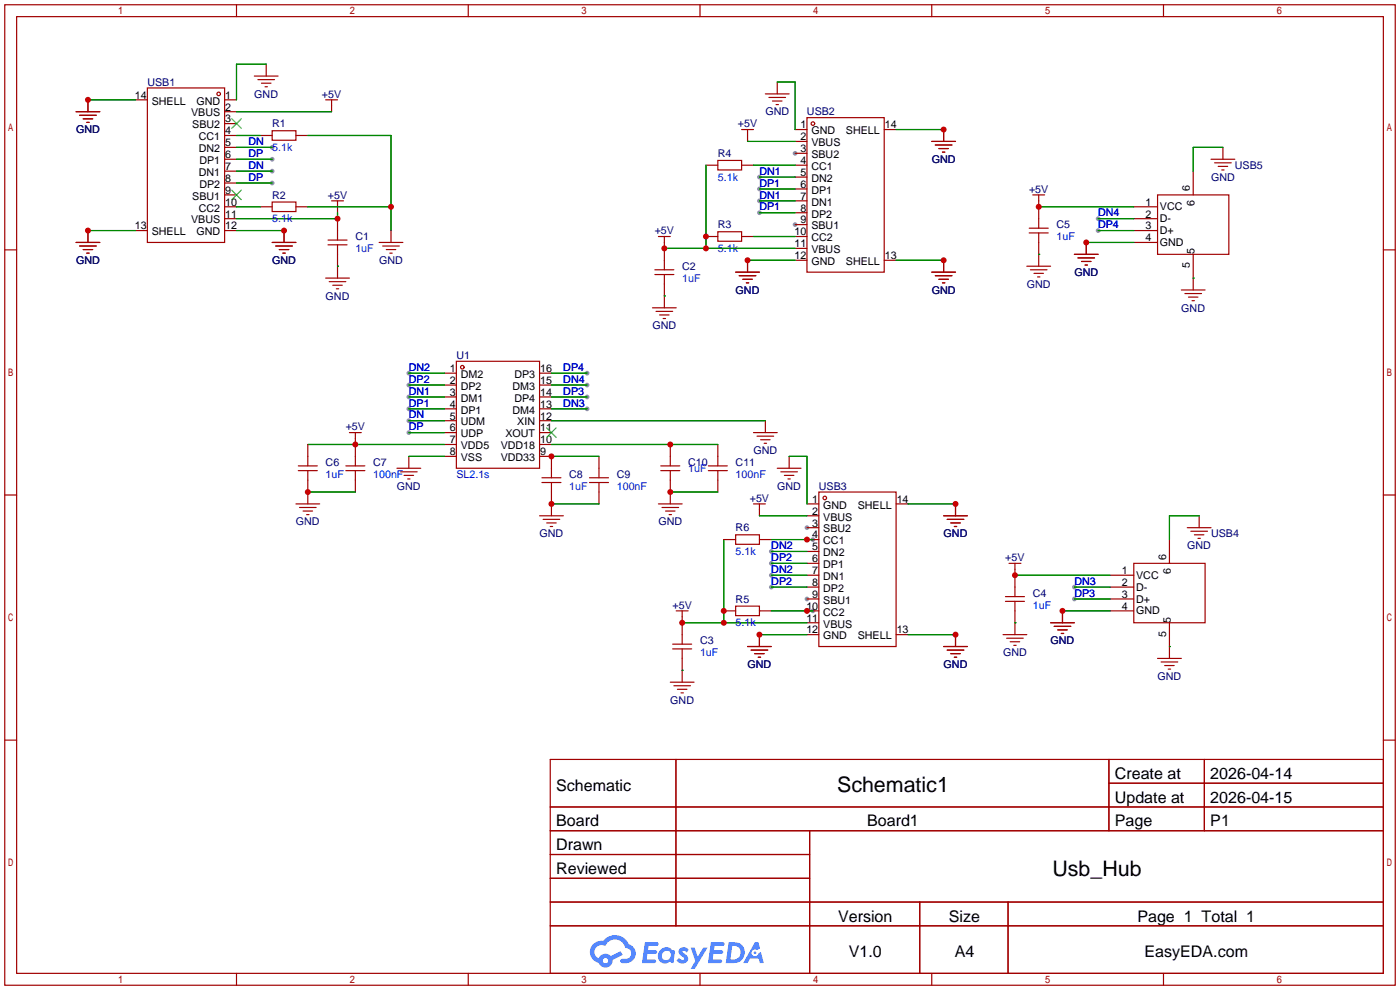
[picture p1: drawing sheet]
<svg xmlns="http://www.w3.org/2000/svg" width="299mm" height="212mm" viewBox="0 0 299 212" stroke-linecap="round" stroke-linejoin="round" font-family="sans-serif">
<g fill="#999">
<circle cx="169.9" cy="32.8" r=".51"/>
<circle cx="169.9" cy="48" r=".51"/>
<circle cx="172.5" cy="112.8" r=".51"/>
<circle cx="172.5" cy="128" r=".51"/>
<circle cx="58.2" cy="31.5" r=".51"/>
<circle cx="58.2" cy="36.6" r=".51"/>
<circle cx="58.2" cy="34" r=".51"/>
<circle cx="58.2" cy="39.1" r=".51"/>
<circle cx="87.4" cy="92.5" r=".51"/>
<circle cx="87.4" cy="89.9" r=".51"/>
<circle cx="87.4" cy="84.8" r=".51"/>
<circle cx="87.4" cy="87.4" r=".51"/>
<circle cx="87.4" cy="79.8" r=".51"/>
<circle cx="87.4" cy="82.3" r=".51"/>
<circle cx="162.3" cy="37.8" r=".51"/>
<circle cx="162.3" cy="40.4" r=".51"/>
<circle cx="164.8" cy="117.9" r=".51"/>
<circle cx="164.8" cy="120.4" r=".51"/>
<circle cx="229.6" cy="128" r=".51"/>
<circle cx="229.6" cy="125.5" r=".51"/>
<circle cx="234.7" cy="49.3" r=".51"/>
<circle cx="234.7" cy="46.7" r=".51"/>
<circle cx="173.7" cy="115.3" r=".51"/>
<circle cx="173.7" cy="130.6" r=".51"/>
<circle cx="125.5" cy="84.8" r=".51"/>
<circle cx="125.5" cy="87.4" r=".51"/>
<circle cx="125.5" cy="79.8" r=".51"/>
<circle cx="125.5" cy="82.3" r=".51"/>
<circle cx="162.3" cy="42.9" r=".51"/>
<circle cx="162.3" cy="45.5" r=".51"/>
<circle cx="164.8" cy="122.9" r=".51"/>
<circle cx="164.8" cy="125.5" r=".51"/>
</g>
<g fill="none" stroke="#a10000" stroke-width=".25">
<path d="M1 1h297.2v209.6h-297.2zM3.6 3.6h292.1v204.4h-292.1zM50.5 1v2.6M100.1 1v2.6M149.6 1v2.6M199.1 1v2.6M248.7 1v2.6M1 53.4h2.6M295.7 53.4h2.5M1 105.8h2.6M295.7 105.8h2.5M1 158.2h2.6"/>
<path d="M295.7 158.2h2.5M117.6 162.3h178.1v45.7h-178.1zM117.6 172.5h178.1M117.6 177.5h178.1M144.5 162.3v35.6M173 177.5v30.5M237 162.3v15.2M237 167.4h58.7M257.4 162.3v15.2M117.6 182.6h55.4M117.6 192.8h178.1M117.6 187.7h55.4"/>
<path d="M117.6 197.9h178.1M196.6 192.8v15.2M215.4 192.8v15.2M50.5 208v2.6M100.1 208v2.6M149.6 208v2.6M199.1 208v2.6M248.7 208v2.6"/>
</g>
<g fill="#5487ff">
<path d="M145.3 202.7a1.3 1.3 0 0 1 1.9 .3l-.4 .6a.54 .54 0 0 0-.9-.2l.1 .2a1.34 1.34 0 0 1 .9 1.8 1.47 1.47 0 0 1-2.3-.1l.5-.6 .8 .5a.31 .31 0 0 0 .4-.3 .31 .31 0 0 0-.3-.4 1.12 1.12 0 0 1-.7-1.8z"/>
<path d="M147.6 202.5h.9l.6 2 1.2-2h.9l-2.7 4.6h-.9l1-1.7z"/>
<path d="M137.8 201.4h1.7a1.31 1.31 0 0 1 1.2 .2 .4 .4 0 0 1-.3 .5l-1.8 .1-.1 .9h1.6a.4 .4 0 0 1 .4 .4 .4 .4 0 0 1-.5 .4h-1.6l-.2 1.2h1.4a.46 .46 0 0 1 .5 0 .46 .46 0 0 1 .1 .5l-.4 .2h-2.6z"/>
<path d="M151.9 201.4h1.7a1.32 1.32 0 0 1 1.2 .2 .39 .39 0 0 1-.3 .5l-1.8 .1-.1 .9h1.6a.4 .4 0 0 1 .4 .4 .4 .4 0 0 1-.4 .4h-1.7l-.2 1.2h1.4a.46 .46 0 0 1 .5 0 .46 .46 0 0 1 .1 .5l-.4 .2h-2.6z"/>
<path d="M161.3 201.4h.8l.3 1.3-.6 .4a.75 .75 0 0 0-1.1 .3 .75 .75 0 0 0 .5 1 .75 .75 0 0 0 .9-.7l.5-.2 .6 2.3h-.8l-.3-.9h-1.8l-.5 .9h-1z"/>
<path d="M155.7 201.4l-.6 4.4h1.5a2.27 2.27 0 0 0 2.6-2.2 2.27 2.27 0 0 0-2.7-2.2zM156.5 202.1a1.5 1.5 0 0 1 1.8 1.6 1.5 1.5 0 0 1-1.9 1.4h-.3z"/>
<path d="M141.2 203a1.6 1.6 0 0 0-.3 2.3 1.6 1.6 0 0 0 2.3 .2l.7 .3 .3-2.4-.1-.3-.5-.1a1.58 1.58 0 0 0-2.4 0zM141.8 203.5a.98 .98 0 0 1 1.6 .4 .98 .98 0 0 1-1.1 1.3 .94 .94 0 0 1-.9-.7 .94 .94 0 0 1 .4-1z"/>
<path d="M126.8 201.8a2.37 2.37 0 0 0 1.1 4 1.54 1.54 0 0 0 1.8 1 1.54 1.54 0 0 0 1.2-1.6l2.2-1.1-.5-.8-2 1a1.57 1.57 0 0 0-2.7 .5 1.5 1.5 0 0 1-.7-2.1 1.5 1.5 0 0 1 2.2-.5 2.23 2.23 0 0 1 2.3-1.4 2.23 2.23 0 0 1 2 1.8 1.16 1.16 0 0 1 1.2 1.1 1.16 1.16 0 0 1-1.1 1.2h-.7a.47 .47 0 0 0-.5 .4 .47 .47 0 0 0 .4 .5 2.17 2.17 0 0 0 2.5-.9 2.17 2.17 0 0 0-.3-2.7l-.8-.4a3.2 3.2 0 0 0-5.5-.7l-1.1 .1zM128.8 205.3a.6 .6 0 0 1 1.2 0 .6 .6 0 0 1-1.2 0z"/>
<circle cx="161.4" cy="203.6" r=".28"/>
</g>
<g fill="none" stroke="#a10000" stroke-width=".25">
<path d="M31.5 18.8h16.5v33h-16.5zM54.4 16.3h5M55.1 17h3.6M55.9 17.8h2M56.6 18.5h.5M56.9 13.7v2.6M166.1 17.5v2.6M16.3 23.9h5M17 24.6h3.6M17.8 25.4h2M18.5 26.2h.5M18.8 21.3v2.6"/>
<path d="M29 21.3h2.5M48 21.3h2.5M48 23.9h2.5M48 26.4h2.5M48 29h2.5M48 31.5h2.5M48 34h2.5M48 36.6h2.5M48 39.1h2.5M55.6 29h2.6M58.2 27.9h5v2.1h-5zM63.2 29h2.6"/>
<path d="M69.6 21.3h2.5M70.9 21.3v2.6M150.9 35.3h2.5M153.4 34.3h5.1v2h-5.1zM158.5 27.7h2.5M158.5 35.3h2.5M159.8 27.7v2.5M163.6 20.1h5.1M164.3 20.8h3.6M165.1 21.6h2M165.9 22.4h.5M169.9 27.7h2.6"/>
<path d="M169.9 30.2h2.6M169.9 32.8h2.6M169.9 35.3h2.6M169.9 37.8h2.6M172.5 25.1h16.5v33.1h-16.5zM189 27.7h2.5M199.1 30.2h5.1M199.9 31h3.6M200.7 31.8h2M201.4 32.5h.5M201.7 27.7v2.5M255 36.6v5.1"/>
<path d="M258.8 34h5.1M259.6 34.8h3.5M260.3 35.6h2.1M261.1 36.3h.5M261.4 31.5v2.5M16.3 51.8h5M17 52.6h3.6M17.8 53.3h2M18.5 54.1h.5M18.8 49.3v2.5M29 49.3h2.5M48 41.7h2.5"/>
<path d="M48 44.2h2.5M48 46.7h2.5M48 49.3h2.5M55.6 44.2h2.6M58.2 43.2h5v2h-5zM58.2 51.8h5M58.9 52.6h3.6M59.7 53.3h2M60.5 54.1h.5M60.7 49.3v2.5M63.2 44.2h2.6M69.6 59.4h5.1"/>
<path d="M70.1 51.3h4.1M70.1 52.3h4.1M70.9 42.9h2.5M72.1 42.9v2.6M72.1 46.7v4.6M72.1 52.3v7.1M81 51.8h5.1M81.8 52.6h3.5M82.5 53.3h2.1M83.3 54.1h.5M83.6 49.3v2.5M140 57.7h4"/>
<path d="M140 58.7h4M140.7 50.5h2.6M142 50.5v7.2M142 58.7v7.1M150.9 50.5h2.5M153.4 49.5h5.1v2.1h-5.1zM157.2 58.2h5.1M158 58.9h3.5M158.5 50.5h2.5M158.7 59.7h2.1M159.8 55.6v2.6M169.9 40.4h2.6"/>
<path d="M169.9 42.9h2.6M169.9 45.5h2.6M169.9 48h2.6M169.9 50.5h2.6M169.9 53.1h2.6M169.9 55.6h2.6M189 55.6h2.5M199.1 58.2h5.1M199.9 58.9h3.6M200.7 59.7h2M201.7 55.6v2.6M219.5 56.9h5"/>
<path d="M220 48.8h4M220 49.8h4M220.2 57.7h3.6M220.7 41.7h2.6M221 58.4h2M221.7 59.2h.5M222 41.7v7.1M222 49.8v7.1M229.6 54.4h5.1M230.4 55.1h3.5M231.1 55.9h2.1M231.9 56.6h.5"/>
<path d="M232.2 51.8v2.6M242.3 44.2h5.1M242.3 46.7h5.1M242.3 49.3h5.1M242.3 51.8h5.1M247.4 41.7h15.2v12.7h-15.2zM255 54.4v7.6M70.4 60.2h3.5M71.1 61h2.1M71.9 61.7h.5M95 79.8h2.5M97.5 77.2h17.8v22.9h-17.8z"/>
<path d="M115.3 79.8h2.6M139.4 65.8h5.1M140.2 66.5h3.6M141 67.3h2M141.7 68.1h.5M159.5 60.5h.5M201.4 60.5h.5M252.5 62h5.1M253.2 62.7h3.6M254 63.5h2M254.8 64.3h.5M63.8 99.6h4"/>
<path d="M65.8 95v4.6M73.9 99.6h4.1M74.7 92.5h2.5M75.9 92.5v7.1M87.4 97.5v2.6M95 82.3h2.5M95 84.8h2.5M95 87.4h2.5M95 89.9h2.5M95 92.5h2.5M95 95h2.5M95 97.5h2.5"/>
<path d="M115.3 82.3h2.6M115.3 84.8h2.6M115.3 87.4h2.6M115.3 89.9h2.6M115.3 92.5h2.6M115.3 95h2.6M115.3 97.5h2.6v4.6M128 97.5v4.6M141.2 99.6h4.1M143.3 95v4.6M151.4 99.6h4M153.4 95v4.6"/>
<path d="M161 92.5h5.1M161.8 93.2h3.6M162.6 94h2M163.3 94.7h.5M163.6 89.9v2.6M168.7 97.5v2.6M63.2 107.7h5.1M63.8 100.6h4M64 108.5h3.6M64.8 109.2h2M65.5 110h.5M65.8 100.6v7.1"/>
<path d="M73.9 100.6h4.1M75.9 100.6v4.6M84.8 100.1h5.1M85.6 100.8h3.6M86.4 101.6h2M87.1 102.4h.5M115.3 110.2h5.1M115.8 102.1h4.1M115.8 103.1h4.1M116.1 111h3.5M116.8 111.8h2.1M117.6 112.5h.5"/>
<path d="M117.9 103.1v7.1M126 102.1h4M126 103.1h4M128 103.1v4.6M140.7 107.7h5.1M141.2 100.6h4.1M141.5 108.5h3.5M142.2 109.2h2.1M143 110h.5M143.3 100.6v7.1M151.4 100.6h4M153.4 100.6v4.6"/>
<path d="M154.7 115.3h2.5M157.2 114.3h5.1v2h-5.1zM161 107.7h2.6M162.3 115.3h2.5M162.3 107.7v2.5M166.1 100.1h5.1M166.9 100.8h3.5M167.6 101.6h2.1M168.4 102.4h.5M172.5 107.7h2.5M172.5 110.2h2.5M172.5 112.8h2.5"/>
<path d="M172.5 115.3h2.5M172.5 117.9h2.5M175 105.2h16.5v33h-16.5zM191.5 107.7h2.6M201.7 110.2h5.1M202.4 111h3.6M203.2 111.8h2M204 112.5h.5M204.2 107.7v2.5M249.9 115.3v5.1M253.7 112.8h5.1M254.5 113.5h3.6"/>
<path d="M255.3 114.3h2M256 115.1h.5M256.3 110.2v2.6M143.8 137.7h4M143.8 138.7h4M144.5 130.6h2.6M145.8 130.6v7.1M145.8 138.7v7.1M154.7 130.6h2.5M157.2 129.5h5.1v2.1h-5.1zM159.8 138.2h5M160.5 138.9h3.6"/>
<path d="M161.3 139.7h2M162.3 130.6h2.5M162.3 135.6v2.6M172.5 120.4h2.5M172.5 122.9h2.5M172.5 125.5h2.5M172.5 128h2.5M172.5 130.6h2.5M172.5 133.1h2.5M172.5 135.6h2.5M191.5 135.6h2.6M201.7 138.2h5.1"/>
<path d="M202.4 138.9h3.6M203.2 139.7h2M204.2 135.6v2.6M214.4 135.6h5.1M214.9 127.5h4M214.9 128.5h4M215.1 136.4h3.6M215.6 120.4h2.6M215.9 137.2h2M216.7 137.9h.5M216.9 120.4v7.1M216.9 128.5v7.1"/>
<path d="M224.5 133.1h5.1M225.3 133.9h3.6M226.1 134.6h2M226.8 135.4h.5M227.1 130.6v2.5M237.2 122.9h5.1M237.2 125.5h5.1M237.2 128h5.1M237.2 130.6h5.1M242.3 120.4h15.3v12.7h-15.3zM249.9 133.1v7.6M143.3 145.8h5"/>
<path d="M144 146.6h3.6M144.8 147.3h2M145.5 148.1h.5M162.1 140.5h.5M204 140.5h.5M247.4 140.7h5.1M248.2 141.5h3.5M248.9 142.2h2.1M249.7 143h.5"/>
<circle cx="46.7" cy="20.1" r=".38"/>
<circle cx="173.7" cy="26.4" r=".38"/>
<circle cx="98.8" cy="78.5" r=".38"/>
<circle cx="176.3" cy="106.4" r=".38"/>
</g>
<path d="M49.5 25.4l2.1 2M51.6 25.4l-2.1 2M49.5 40.6l2.1 2.1M51.6 40.6l-2.1 2.1M116.8 91.4l2.1 2.1M118.9 91.4l-2.1 2.1" fill="none" stroke="#3c3" stroke-width=".25"/>
<g fill="none" stroke="#008700" stroke-width=".25">
<path d="M56.9 13.7h-6.4v7.6M166.1 17.5h3.8v10.2M18.8 21.3h10.2M50.5 23.9h20.4M50.5 29h5.1M50.5 31.5h7.7M50.5 36.6h7.7M50.5 34h7.7M50.5 39.1h7.7M65.8 29h17.8v20.3M150.9 35.3v17.8M159.8 30.2h10.1"/>
<path d="M161 35.3h8.9M162.3 37.8h7.6M191.5 27.7h10.2M261.4 31.5h-6.4v5.1M18.8 49.3h10.2M50.5 49.3h10.2M50.5 44.2h5.1M65.8 44.2h17.8M72.1 56.9h.1M72.1 45.5v1.2h-21.6M142 53.1h27.9M159.8 55.6h10.1"/>
<path d="M161 50.5h8.9M162.3 40.4h7.6M162.3 42.9h7.6M162.3 45.5h7.6M191.5 55.6h10.2M222 54.4h.1M222 44.2h20.3M232.2 51.8h10.1M234.7 46.7h7.6M234.7 49.3h7.6M255 59.4h.1M87.4 79.8h7.6"/>
<path d="M117.9 79.8h7.6M142 63.2h.1M65.8 95h29.2M87.4 97.5h7.6M87.4 89.9h7.6M87.4 92.5h7.6M87.4 84.8h7.6M87.4 87.4h7.6M87.4 82.3h7.6M117.9 97.5h10.1M117.9 95h35.5M117.9 89.9h45.7"/>
<path d="M117.9 84.8h7.6M117.9 87.4h7.6M117.9 82.3h7.6M168.7 97.5h3.8v10.2M65.8 105.2h10.1M117.9 107.7h10.1M143.3 105.2h10.1M154.7 115.3v17.8M162.3 110.2h10.2M164.8 117.9h7.7M164.8 115.3h8.9M194.1 107.7h10.1"/>
<path d="M256.3 110.2h-6.4v5.1M145.8 133.1h26.7M162.3 135.6h10.2M164.8 122.9h7.7M164.8 130.6h8.9M164.8 120.4h7.7M164.8 125.5h7.7M194.1 135.6h10.1M216.9 133.1h.1M216.9 122.9h20.3M227.1 130.6h10.1M229.6 128h7.6"/>
<path d="M229.6 125.5h7.6M249.9 138.2h.1M145.8 143.3h.1"/>
</g>
<g fill="#c00">
<circle cx="72.1" cy="46.7" r=".63"/>
<circle cx="154.7" cy="133.1" r=".63"/>
<circle cx="145.8" cy="133.1" r=".63"/>
<circle cx="154.7" cy="130.6" r=".63"/>
<circle cx="216.9" cy="122.9" r=".63"/>
<circle cx="60.7" cy="49.3" r=".63"/>
<circle cx="162.3" cy="135.6" r=".63"/>
<circle cx="227.1" cy="130.6" r=".63"/>
<circle cx="159.8" cy="55.6" r=".63"/>
<circle cx="201.7" cy="55.6" r=".63"/>
<circle cx="201.7" cy="27.7" r=".63"/>
<circle cx="204.2" cy="135.6" r=".63"/>
<circle cx="204.2" cy="107.7" r=".63"/>
<circle cx="18.8" cy="49.3" r=".63"/>
<circle cx="18.8" cy="21.3" r=".63"/>
<circle cx="83.6" cy="44.2" r=".63"/>
<circle cx="75.9" cy="95" r=".63"/>
<circle cx="222" cy="44.2" r=".63"/>
<circle cx="232.2" cy="51.8" r=".63"/>
<circle cx="150.9" cy="53.1" r=".63"/>
<circle cx="150.9" cy="50.5" r=".63"/>
<circle cx="142" cy="53.1" r=".63"/>
<circle cx="172.5" cy="115.3" r=".63"/>
<circle cx="172.5" cy="130.6" r=".63"/>
<circle cx="65.8" cy="105.2" r=".63"/>
<circle cx="117.9" cy="107.7" r=".63"/>
<circle cx="117.9" cy="97.5" r=".63"/>
<circle cx="143.3" cy="105.2" r=".63"/>
<circle cx="143.3" cy="95" r=".63"/>
</g>
<g font-size="4.6">
<text x="178.9" y="169.3">Schematic1</text>
<text x="224.9" y="187.1">Usb_Hub</text>
</g>
<g font-size="3.4">
<text x="238.3" y="166.5">Create at</text>
<text x="258.7" y="166.5">2026-04-14</text>
<text x="118.9" y="169">Schematic</text>
<text x="238.3" y="171.6">Update at</text>
<text x="258.7" y="171.6">2026-04-15</text>
<text x="118.9" y="176.6">Board</text>
<text x="185.3" y="176.6">Board1</text>
<text x="238.3" y="176.6">Page</text>
<text x="258.7" y="176.6">P1</text>
<text x="118.9" y="181.7">Drawn</text>
<text x="118.9" y="186.8">Reviewed</text>
<text x="179.1" y="197">Version</text>
<text x="202.8" y="197">Size</text>
<text x="243.1" y="197">Page 1 Total 1</text>
<text x="181.4" y="204.6">V1.0</text>
<text x="204" y="204.6">A4</text>
<text x="244.6" y="204.6">EasyEDA.com</text>
</g>
<g font-size="2.3">
<text x="28.8" y="21.1">14</text>
<text x="32.4" y="22.4">SHELL</text>
<text x="42" y="22.4">GND</text>
<text x="48.1" y="21.1">1</text>
<text x="48.1" y="23.6">2</text>
<text x="40.8" y="24.9">VBUS</text>
<text x="41.1" y="27.4">SBU2</text>
<text x="42.5" y="30">CC1</text>
<text x="48.1" y="26.2">3</text>
<text x="48.1" y="28.7">4</text>
<text x="171.1" y="27.4">1</text>
<text x="171.1" y="30">2</text>
<text x="173.4" y="28.7">GND</text>
<text x="180.8" y="28.7">SHELL</text>
<text x="189.1" y="27.4">14</text>
<text x="42.5" y="32.5">DN2</text>
<text x="42.6" y="35.1">DP1</text>
<text x="48.1" y="31.2">5</text>
<text x="48.1" y="33.8">6</text>
<text x="171.1" y="32.5">3</text>
<text x="171.1" y="35.1">4</text>
<text x="173.4" y="31.2">VBUS</text>
<text x="173.4" y="33.8">SBU2</text>
<text x="42.5" y="37.6">DN1</text>
<text x="42.6" y="40.1">DP2</text>
<text x="48.1" y="36.3">7</text>
<text x="48.1" y="38.9">8</text>
<text x="48.1" y="41.4">9</text>
<text x="171.1" y="37.6">5</text>
<text x="171.1" y="40.1">6</text>
<text x="173.4" y="36.3">CC1</text>
<text x="173.4" y="38.9">DN2</text>
<text x="173.4" y="41.4">DP1</text>
<text x="254.3" y="40.9" transform="rotate(-90 254.3 40.9)">6</text>
<text x="40.8" y="47.8">VBUS</text>
<text x="41.1" y="42.7">SBU1</text>
<text x="42.5" y="45.2">CC2</text>
<text x="48.1" y="43.9">10</text>
<text x="48.1" y="46.5">11</text>
<text x="171.1" y="42.7">7</text>
<text x="171.1" y="45.2">8</text>
<text x="171.1" y="47.8">9</text>
<text x="173.4" y="43.9">DN1</text>
<text x="173.4" y="46.5">DP2</text>
<text x="244.9" y="46.5">2</text>
<text x="244.9" y="43.9">1</text>
<text x="247.9" y="47.5">D-</text>
<text x="247.9" y="45">VCC</text>
<text x="255.3" y="43.9" transform="rotate(-90 255.3 43.9)">6</text>
<text x="28.8" y="49">13</text>
<text x="32.4" y="50.3">SHELL</text>
<text x="42" y="50.3">GND</text>
<text x="48.1" y="49">12</text>
<text x="169.8" y="50.3">10</text>
<text x="169.8" y="52.8">11</text>
<text x="173.4" y="49">SBU1</text>
<text x="173.4" y="51.6">CC2</text>
<text x="244.9" y="51.6">4</text>
<text x="244.9" y="49">3</text>
<text x="247.9" y="52.6">GND</text>
<text x="247.9" y="50">D+</text>
<text x="169.8" y="55.4">12</text>
<text x="173.4" y="54.1">VBUS</text>
<text x="173.4" y="56.6">GND</text>
<text x="180.8" y="56.6">SHELL</text>
<text x="189.1" y="55.4">13</text>
<text x="254.3" y="57.4" transform="rotate(-90 254.3 57.4)">5</text>
<text x="255.3" y="54.3" transform="rotate(-90 255.3 54.3)">5</text>
<text x="96.1" y="79.5">1</text>
<text x="96.1" y="82">2</text>
<text x="98.5" y="80.8">DM2</text>
<text x="98.5" y="83.3">DP2</text>
<text x="109.5" y="83.3">DM3</text>
<text x="109.9" y="80.8">DP3</text>
<text x="115.4" y="82">15</text>
<text x="115.4" y="79.5">16</text>
<text x="96.1" y="84.6">3</text>
<text x="96.1" y="87.1">4</text>
<text x="96.1" y="89.7">5</text>
<text x="98.5" y="85.9">DM1</text>
<text x="98.5" y="88.4">DP1</text>
<text x="109.5" y="88.4">DM4</text>
<text x="109.9" y="85.9">DP4</text>
<text x="115.4" y="89.7">12</text>
<text x="115.4" y="87.1">13</text>
<text x="115.4" y="84.6">14</text>
<text x="96.1" y="92.2">6</text>
<text x="96.1" y="94.7">7</text>
<text x="98.5" y="90.9">UDM</text>
<text x="98.5" y="93.5">UDP</text>
<text x="108" y="93.5">XOUT</text>
<text x="110.6" y="90.9">XIN</text>
<text x="115.4" y="94.7">10</text>
<text x="115.4" y="92.2">11</text>
<text x="96.1" y="97.3">8</text>
<text x="98.5" y="96">VDD5</text>
<text x="98.5" y="98.6">VSS</text>
<text x="107" y="98.6">VDD33</text>
<text x="107" y="96">VDD18</text>
<text x="115.4" y="97.3">9</text>
<text x="173.6" y="107.4">1</text>
<text x="191.6" y="107.4">14</text>
<text x="173.6" y="110">2</text>
<text x="173.6" y="112.5">3</text>
<text x="175.9" y="108.7">GND</text>
<text x="175.9" y="111.3">VBUS</text>
<text x="175.9" y="113.8">SBU2</text>
<text x="183.3" y="108.7">SHELL</text>
<text x="173.6" y="115.1">4</text>
<text x="173.6" y="117.6">5</text>
<text x="175.9" y="116.3">CC1</text>
<text x="175.9" y="118.9">DN2</text>
<text x="249.2" y="119.6" transform="rotate(-90 249.2 119.6)">6</text>
<text x="173.6" y="120.1">6</text>
<text x="173.6" y="122.7">7</text>
<text x="173.6" y="125.2">8</text>
<text x="175.9" y="121.4">DP1</text>
<text x="175.9" y="124">DN1</text>
<text x="239.8" y="125.2">2</text>
<text x="239.8" y="122.7">1</text>
<text x="242.8" y="123.7">VCC</text>
<text x="250.2" y="122.7" transform="rotate(-90 250.2 122.7)">6</text>
<text x="172.3" y="130.3">10</text>
<text x="173.6" y="127.8">9</text>
<text x="175.9" y="126.5">DP2</text>
<text x="175.9" y="129">SBU1</text>
<text x="175.9" y="131.6">CC2</text>
<text x="239.8" y="130.3">4</text>
<text x="239.8" y="127.8">3</text>
<text x="242.8" y="131.3">GND</text>
<text x="242.8" y="128.8">D+</text>
<text x="242.8" y="126.2">D-</text>
<text x="172.3" y="132.8">11</text>
<text x="172.3" y="135.4">12</text>
<text x="175.9" y="134.1">VBUS</text>
<text x="175.9" y="136.7">GND</text>
<text x="183.3" y="136.7">SHELL</text>
<text x="191.6" y="135.4">13</text>
<text x="249.2" y="136.1" transform="rotate(-90 249.2 136.1)">5</text>
<text x="250.2" y="133.1" transform="rotate(-90 250.2 133.1)">5</text>
</g>
<g font-size="2.3" fill="#000080">
<text x="31.5" y="18.3">USB1</text>
<text x="54.4" y="20.9">GND</text>
<text x="68.8" y="20.9">+5V</text>
<text x="16.3" y="28.5">GND</text>
<text x="58.2" y="27.2">R1</text>
<text x="157.7" y="27.2">+5V</text>
<text x="163.6" y="24.7">GND</text>
<text x="172.5" y="24.7">USB2</text>
<text x="153.4" y="33.6">R4</text>
<text x="199.1" y="34.8">GND</text>
<text x="219.9" y="41.2">+5V</text>
<text x="258.8" y="38.6">GND</text>
<text x="263.9" y="36.1">USB5</text>
<text x="58.2" y="42.4">R2</text>
<text x="70.1" y="42.4">+5V</text>
<text x="75.9" y="51.3">C1</text>
<text x="139.9" y="50.1">+5V</text>
<text x="153.4" y="48.8">R3</text>
<text x="225.8" y="48.8">C5</text>
<text x="16.3" y="56.4">GND</text>
<text x="58.2" y="56.4">GND</text>
<text x="81" y="56.4">GND</text>
<text x="145.8" y="57.7">C2</text>
<text x="229.6" y="59">GND</text>
<text x="69.6" y="64">GND</text>
<text x="157.2" y="62.8">GND</text>
<text x="199.1" y="62.8">GND</text>
<text x="219.5" y="61.5">GND</text>
<text x="139.4" y="70.4">GND</text>
<text x="252.5" y="66.6">GND</text>
<text x="97.5" y="76.7">U1</text>
<text x="73.9" y="92">+5V</text>
<text x="69.6" y="99.6">C6</text>
<text x="79.8" y="99.6">C7</text>
<text x="147.1" y="99.6">C10</text>
<text x="157.2" y="99.6">C11</text>
<text x="161" y="97.1">GND</text>
<text x="84.8" y="104.7">GND</text>
<text x="121.7" y="102.1">C8</text>
<text x="131.8" y="102.1">C9</text>
<text x="160.2" y="107.2">+5V</text>
<text x="166.1" y="104.7">GND</text>
<text x="175" y="104.7">USB3</text>
<text x="63.2" y="112.3">GND</text>
<text x="140.7" y="112.3">GND</text>
<text x="157.2" y="113.6">R6</text>
<text x="115.3" y="114.8">GND</text>
<text x="201.7" y="114.8">GND</text>
<text x="214.8" y="119.9">+5V</text>
<text x="253.7" y="117.4">GND</text>
<text x="258.8" y="114.8">USB4</text>
<text x="143.7" y="130.1">+5V</text>
<text x="157.2" y="128.8">R5</text>
<text x="220.7" y="127.5">C4</text>
<text x="149.6" y="137.7">C3</text>
<text x="224.5" y="137.7">GND</text>
<text x="159.8" y="142.8">GND</text>
<text x="201.7" y="142.8">GND</text>
<text x="214.4" y="140.2">GND</text>
<text x="247.4" y="145.3">GND</text>
<text x="143.3" y="150.4">GND</text>
</g>
<g font-size="2.3" fill="#00f">
<text x="53.1" y="31">DN</text>
<text x="53.1" y="33.6">DP</text>
<text x="58.2" y="32.3">5.1k</text>
<text x="53.1" y="36.1">DN</text>
<text x="53.1" y="38.6">DP</text>
<text x="153.4" y="38.6">5.1k</text>
<text x="162.3" y="37.4">DN1</text>
<text x="162.3" y="39.9">DP1</text>
<text x="58.2" y="47.5">5.1k</text>
<text x="162.3" y="42.4">DN1</text>
<text x="162.3" y="45">DP1</text>
<text x="234.7" y="46.3">DN4</text>
<text x="75.9" y="53.9">1uF</text>
<text x="153.4" y="53.9">5.1k</text>
<text x="225.8" y="51.3">1uF</text>
<text x="234.7" y="48.8">DP4</text>
<text x="145.8" y="60.2">1uF</text>
<text x="87.4" y="79.3">DN2</text>
<text x="87.4" y="81.8">DP2</text>
<text x="120.4" y="79.3">DP4</text>
<text x="120.4" y="81.8">DN4</text>
<text x="87.4" y="89.4">DN</text>
<text x="87.4" y="84.4">DN1</text>
<text x="87.4" y="86.9">DP1</text>
<text x="120.4" y="84.4">DP3</text>
<text x="120.4" y="86.9">DN3</text>
<text x="87.4" y="92">DP</text>
<text x="147.1" y="100.9">1uF</text>
<text x="69.6" y="102.1">1uF</text>
<text x="79.8" y="102.1">100nF</text>
<text x="97.5" y="102.1">SL2.1s</text>
<text x="121.7" y="104.7">1uF</text>
<text x="131.8" y="104.7">100nF</text>
<text x="157.2" y="102.1">100nF</text>
<text x="157.2" y="118.6">5.1k</text>
<text x="164.8" y="117.4">DN2</text>
<text x="164.8" y="119.9">DP2</text>
<text x="164.8" y="122.5">DN2</text>
<text x="164.8" y="125">DP2</text>
<text x="229.6" y="125">DN3</text>
<text x="220.7" y="130.1">1uF</text>
<text x="229.6" y="127.5">DP3</text>
<text x="157.2" y="133.9">5.1k</text>
<text x="149.6" y="140.2">1uF</text>
</g>
</svg>
